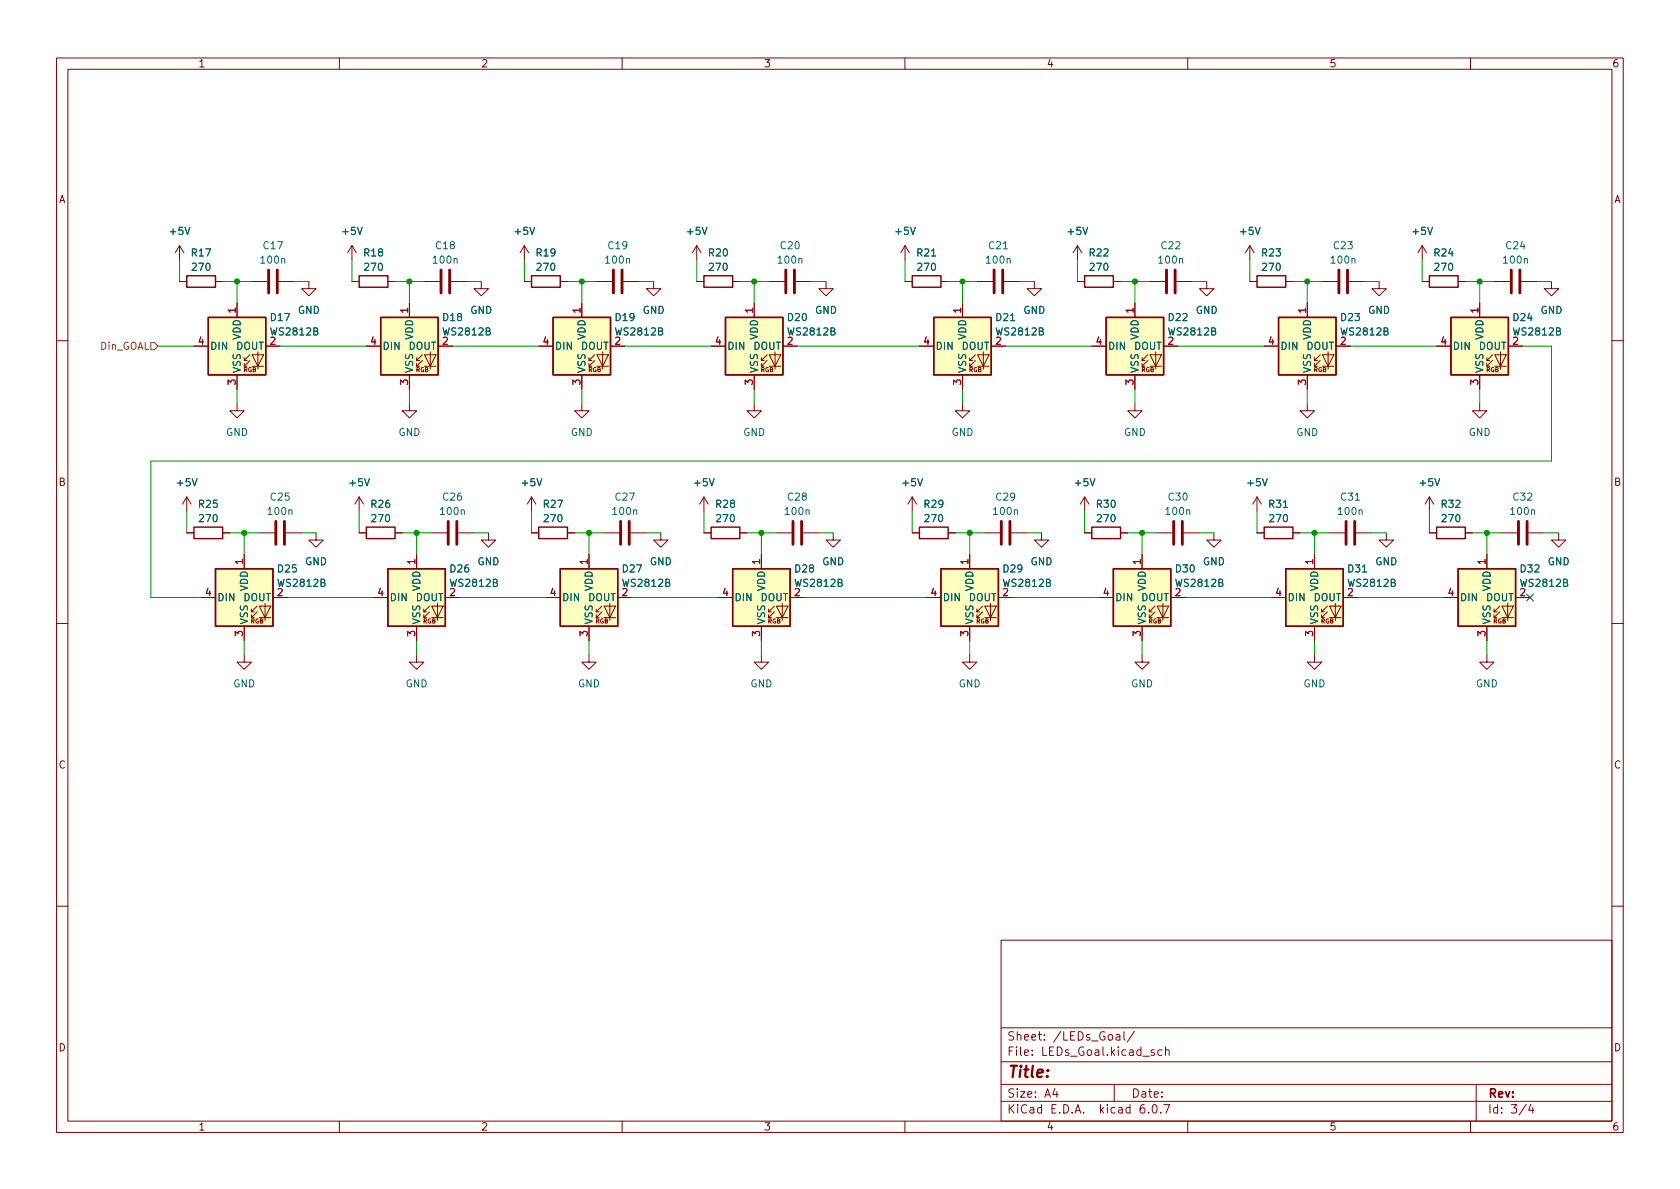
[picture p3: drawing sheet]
<svg xmlns="http://www.w3.org/2000/svg" width="297mm" height="210mm" viewBox="0 0 297 210" stroke-linecap="round" stroke-linejoin="round" font-family="sans-serif">
<g fill="none" stroke="#840000" stroke-width=".18">
<path d="M10 10.2h277v190.1h-277zM12 12.2h273v186.1h-273zM60 10.2v2M110 10.2v2M160 10.2v2M210 10.2v2M260 10.2v2M31.7 49.8h1.3M31.7 43.4l-.7 1.3M31.7 43.4v2.6M31.7 43.4l.8 1.3M38.1 49.8h1.3"/>
<path d="M41.9 53.6v2.5M44.4 49.8h2.8M49.3 49.8h2.8M54.6 49.8v1.2h1.3l-1.3 1.3-1.3-1.3h1.3M62.2 49.8h1.3M62.2 43.4l-.7 1.3M62.2 43.4v2.6M62.2 43.4l.8 1.3M68.6 49.8h1.2M72.4 53.6v2.5M74.9 49.8h2.8M79.8 49.8h2.7"/>
<path d="M85.1 49.8v1.2h1.3l-1.3 1.3-1.3-1.3h1.3M92.7 49.8h1.3M92.7 43.4l-.8 1.3M92.7 43.4v2.6M92.7 43.4l.8 1.3M99.1 49.8h1.2M102.9 53.6v2.5M105.4 49.8h2.8M110.2 49.8h2.8M115.6 49.8v1.2h1.2l-1.2 1.3-1.3-1.3h1.3M123.2 49.8h1.3M123.2 43.4l-.8 1.3"/>
<path d="M123.2 43.4v2.6M123.2 43.4l.8 1.3M129.5 49.8h1.3M133.3 53.6v2.5M135.9 49.8h2.8M140.7 49.8h2.8M146 49.8v1.2h1.3l-1.3 1.3-1.2-1.3h1.2M160 43.4v2.6M160 49.8h1.3M160 43.4l-.7 1.3M160 43.4l.8 1.3M166.4 49.8h1.2"/>
<path d="M170.2 53.6v2.5M172.7 49.8h2.8M177.5 49.8h2.8M182.9 49.8v1.2h1.2l-1.2 1.3-1.3-1.3h1.3M190.5 49.8h1.3M190.5 43.4l-.8 1.3M190.5 43.4v2.6M190.5 43.4l.8 1.3M196.8 49.8h1.3M200.7 53.6v2.5M203.2 49.8h2.8M208 49.8h2.8"/>
<path d="M213.4 49.8v1.2h1.2l-1.2 1.3-1.3-1.3h1.3M221 49.8h1.2M221 43.4l-.8 1.3M221 43.4v2.6M221 43.4l.7 1.3M227.3 49.8h1.3M231.1 53.6v2.5M233.7 49.8h2.8M238.5 49.8h2.8M243.8 49.8v1.2h1.3l-1.3 1.3-1.2-1.3h1.2M251.5 49.8h1.2M251.5 43.4l-.8 1.3"/>
<path d="M251.5 43.4v2.6M251.5 43.4l.7 1.3M257.8 49.8h1.3M261.6 53.6v2.5M264.2 49.8h2.8M269 49.8h2.8M274.3 49.8v1.2h1.3l-1.3 1.3-1.3-1.3h1.3M10 60.2h2M34.3 61.2h2.5M41.9 71.4v1.2h1.3l-1.3 1.3-1.3-1.3h1.3M41.9 66.3v2.5M43.2 63.7h.5"/>
<path d="M44.2 63.7l-1 1.1v-.5M44.2 62.7l-1 1v-.5M44.6 62.7h2l-1 2.1zM44.6 64.8h2M45.6 62.2v3.1M47 61.2h2.5M64.8 61.2h2.5M72.4 71.4v1.2h1.3l-1.3 1.3-1.3-1.3h1.3M72.4 66.3v2.5M73.7 63.7h.5M74.7 63.7l-1 1.1v-.5M74.7 62.7l-1 1v-.5"/>
<path d="M75.1 62.7h2l-1 2.1zM75.1 64.8h2M76.1 62.2v3.1M77.5 61.2h2.5M95.2 61.2h2.6M102.9 71.4v1.2h1.2l-1.2 1.3-1.3-1.3h1.3M102.9 66.3v2.5M104.1 63.7h.5M105.2 63.7l-1.1 1.1v-.5M105.2 62.7l-1.1 1v-.5M105.5 62.7h2.1l-1 2.1zM105.5 64.8h2.1"/>
<path d="M106.6 62.2v3.1M107.9 61.2h2.6M125.7 61.2h2.6M133.3 71.4v1.2h1.3l-1.3 1.3-1.2-1.3h1.2M133.3 66.3v2.5M134.6 63.7h.5M135.6 63.7l-1 1.1v-.5M135.6 62.7l-1 1v-.5M136 62.7h2l-1 2.1zM136 64.8h2M137 62.2v3.1M138.4 61.2h2.6"/>
<path d="M162.6 61.2h2.5M170.2 71.4v1.2h1.2l-1.2 1.3-1.3-1.3h1.3M170.2 66.3v2.5M171.4 63.7h.6M172.5 63.7l-1.1 1.1v-.5M172.5 62.7l-1.1 1v-.5M172.8 62.7h2.1l-1 2.1zM172.8 64.8h2.1M173.9 62.2v3.1M175.3 61.2h2.5M193 61.2h2.6M200.7 71.4v1.2h1.2l-1.2 1.3-1.3-1.3h1.3"/>
<path d="M200.7 66.3v2.5M201.9 63.7h.5M202.9 63.7l-1 1.1v-.5M202.9 62.7l-1 1v-.5M203.3 62.7h2.1l-1.1 2.1zM203.3 64.8h2.1M204.3 62.2v3.1M205.7 61.2h2.6M223.5 61.2h2.6M231.1 71.4v1.2h1.3l-1.3 1.3-1.2-1.3h1.2M231.1 66.3v2.5M232.4 63.7h.5"/>
<path d="M233.4 63.7l-1 1.1v-.5M233.4 62.7l-1 1v-.5M233.8 62.7h2l-1 2.1zM233.8 64.8h2M234.8 62.2v3.1M236.2 61.2h2.6M254 61.2h2.5M261.6 71.4v1.2h1.3l-1.3 1.3-1.3-1.3h1.3M261.6 66.3v2.5M262.9 63.7h.5M263.9 63.7l-1 1.1v-.5M263.9 62.7l-1 1v-.5"/>
<path d="M264.3 62.7h2l-1 2.1zM264.3 64.8h2M265.3 62.2v3.1M266.7 61.2h2.5M285 60.2h2M33 94.2h1.3M33 87.9l-.7 1.2M33 87.9v2.5M33 87.9l.8 1.2M39.4 94.2h1.2M43.2 98v2.6M45.7 94.2h2.8"/>
<path d="M50.5 94.2h2.8M55.9 94.2v1.3h1.2l-1.2 1.3-1.3-1.3h1.3M63.5 94.2h1.3M63.5 87.9l-.8 1.2M63.5 87.9v2.5M63.5 87.9l.8 1.2M69.8 94.2h1.3M73.7 98v2.6M76.2 94.2h2.8M81 94.2h2.8M86.4 94.2v1.3h1.2l-1.2 1.3-1.3-1.3h1.3M94 94.2h1.2"/>
<path d="M94 87.9l-.8 1.2M94 87.9v2.5M94 87.9l.7 1.2M100.3 94.2h1.3M104.1 98v2.6M106.7 94.2h2.8M111.5 94.2h2.8M116.8 94.2v1.3h1.3l-1.3 1.3-1.2-1.3h1.2M124.5 94.2h1.2M124.5 87.9l-.8 1.2M124.5 87.9v2.5M124.5 87.9l.7 1.2"/>
<path d="M130.8 94.2h1.3M134.6 98v2.6M137.2 94.2h2.8M142 94.2h2.8M147.3 94.2v1.3h1.3l-1.3 1.3-1.3-1.3h1.3M161.3 94.2h1.3M161.3 87.9l-.8 1.2M161.3 87.9v2.5M161.3 87.9l.8 1.2M167.6 94.2h1.3M171.4 98v2.6M174 94.2h2.8"/>
<path d="M178.8 94.2h2.8M184.1 94.2v1.3h1.3l-1.3 1.3-1.2-1.3h1.2M191.8 94.2h1.2M191.8 87.9l-.8 1.2M191.8 87.9v2.5M191.8 87.9l.7 1.2M198.1 94.2h1.3M201.9 98v2.6M204.5 94.2h2.8M209.3 94.2h2.8M214.6 94.2v1.3h1.3l-1.3 1.3-1.2-1.3h1.2M222.2 87.9l-.7 1.2"/>
<path d="M222.2 87.9v2.5M222.2 87.9l.8 1.2M222.2 94.2h1.3M228.6 94.2h1.3M232.4 98v2.6M234.9 94.2h2.8M239.8 94.2h2.8M245.1 94.2v1.3h1.3l-1.3 1.3-1.3-1.3h1.3M252.7 94.2h1.3M252.7 87.9l-.7 1.2M252.7 87.9v2.5M252.7 87.9l.8 1.2"/>
<path d="M259.1 94.2h1.2M262.9 98v2.6M265.4 94.2h2.8M270.3 94.2h2.7M275.6 94.2v1.3h1.3l-1.3 1.3-1.3-1.3h1.3M10 110.2h2M35.6 105.7h2.5M43.2 115.8v1.3h1.2l-1.2 1.3-1.3-1.3h1.3M43.2 110.7v2.6M44.4 108.2h.6M45.5 108.2l-1.1 1v-.5M45.5 107.2l-1.1 1v-.5"/>
<path d="M45.8 107.2h2.1l-1 2zM45.8 109.2h2.1M46.9 106.7v3M48.3 105.7h2.5M66 105.7h2.6M73.7 115.8v1.3h1.2l-1.2 1.3-1.3-1.3h1.3M73.7 110.7v2.6M74.9 108.2h.5M75.9 108.2l-1 1v-.5M75.9 107.2l-1 1v-.5M76.3 107.2h2.1l-1.1 2zM76.3 109.2h2.1"/>
<path d="M77.3 106.7v3M78.7 105.7h2.6M96.5 105.7h2.6M104.1 115.8v1.3h1.3l-1.3 1.3-1.2-1.3h1.2M104.1 110.7v2.6M105.4 108.2h.5M106.4 108.2l-1 1v-.5M106.4 107.2l-1 1v-.5M106.8 107.2h2l-1 2zM106.8 109.2h2M107.8 106.7v3M109.2 105.7h2.6"/>
<path d="M127 105.7h2.5M134.6 115.8v1.3h1.3l-1.3 1.3-1.3-1.3h1.3M134.6 110.7v2.6M135.9 108.2h.5M136.9 108.2l-1 1v-.5M136.9 107.2l-1 1v-.5M137.3 107.2h2l-1 2zM137.3 109.2h2M138.3 106.7v3M139.7 105.7h2.5M163.8 105.7h2.6M171.4 115.8v1.3h1.3l-1.3 1.3-1.2-1.3h1.2"/>
<path d="M171.4 110.7v2.6M172.7 108.2h.5M173.7 108.2l-1 1v-.5M173.7 107.2l-1 1v-.5M174.1 107.2h2l-1 2zM174.1 109.2h2M175.1 106.7v3M176.5 105.7h2.6M194.3 105.7h2.5M201.9 115.8v1.3h1.3l-1.3 1.3-1.2-1.3h1.2M201.9 110.7v2.6M203.2 108.2h.5"/>
<path d="M204.2 108.2l-1 1v-.5M204.2 107.2l-1 1v-.5M204.6 107.2h2l-1 2zM204.6 109.2h2M205.6 106.7v3M207 105.7h2.5M224.8 105.7h2.5M232.4 115.8v1.3h1.3l-1.3 1.3-1.3-1.3h1.3M232.4 110.7v2.6M233.7 108.2h.5M234.7 108.2l-1 1v-.5M234.7 107.2l-1 1v-.5"/>
<path d="M235.1 107.2h2l-1 2zM235.1 109.2h2M236.1 106.7v3M237.5 105.7h2.5M255.3 105.7h2.5M262.9 115.8v1.3h1.3l-1.3 1.3-1.3-1.3h1.3M262.9 110.7v2.6M264.2 108.2h.5M265.2 108.2l-1 1v-.5M265.2 107.2l-1 1v-.5M265.6 107.2h2l-1 2zM265.6 109.2h2"/>
<path d="M266.6 106.7v3M268 105.7h2.5M285 110.2h2M10 160.2h2M177 166.3h108v32h-108zM285 160.2h2M60 198.3v2M110 198.3v2M160 198.3v2M177 194.8h108M177 191.8h108M177 187.8h108"/>
<path d="M177 181.8h108M186.5 192.5l-.4 1h1M186.9 193v1M197 191.8v3M197.4 183h.5l.1 .9M198 183.3l-.5 .1a.29 .29 0 0 0-.2 .2 .29 .29 0 0 0 .2 .3h.5M198.7 182.4v1.3l.2 .2M200.6 182.4l-1.3 1.9M202.3 195.3a.59 .59 0 0 0-.7 .7v.5l.1 .3h.4l.3-.1v-.5l-.1-.2-.4-.1-.3 .3M203.1 196.7v.1M203.9 195.4l.2-.1a.81 .81 0 0 1 .6 .7 .81 .81 0 0 1-.3 .8h-.2a.81 .81 0 0 1-.6-.6 .81 .81 0 0 1 .3-.8zM204.1 185.7l-.4-.1-.2 .2 .1 .3 .5 .1v.4h-.6"/>
<path d="M205.2 196.7v.1M205.4 185.7l-.4-.1-.3 .3v.4l.2 .3h.5M205.8 195.3h1l-.7 1.5M206.1 185.8l.2-.2 .3 .1 .1 .9M206.1 185.1v1.5M210 198.3v2M260 198.3v2M261 191.8v6.5M269.9 195.3l-1.3 1.9M270.6 195.3l-.3 1h.9M271 195.8v1"/>
</g>
<g fill="#ffffc2" stroke="#ffffc2" stroke-width=".18">
<path d="M36.8 56.1h10.2v10.2h-10.2z"/>
<path d="M196.8 100.6h10.2v10.1h-10.2z"/>
<path d="M195.6 56.1h10.1v10.2h-10.1z"/>
<path d="M97.8 56.1h10.1v10.2h-10.1z"/>
<path d="M128.3 56.1h10.1v10.2h-10.1z"/>
<path d="M38.1 100.6h10.2v10.1h-10.2z"/>
<path d="M257.8 100.6h10.2v10.1h-10.2z"/>
<path d="M226.1 56.1h10.1v10.2h-10.1z"/>
<path d="M165.1 56.1h10.2v10.2h-10.2z"/>
<path d="M256.5 56.1h10.2v10.2h-10.2z"/>
<path d="M129.5 100.6h10.2v10.1h-10.2z"/>
<path d="M99.1 100.6h10.1v10.1h-10.1z"/>
<path d="M227.3 100.6h10.2v10.1h-10.2z"/>
<path d="M166.4 100.6h10.1v10.1h-10.1z"/>
<path d="M68.6 100.6h10.1v10.1h-10.1z"/>
<path d="M67.3 56.1h10.2v10.2h-10.2z"/>
</g>
<g fill="none" stroke="#840000" stroke-width=".25">
<path d="M33 48.8h5.1v2h-5.1zM36.8 56.1h10.2v10.2h-10.2zM63.5 48.8h5.1v2h-5.1zM67.3 56.1h10.2v10.2h-10.2zM94 48.8h5.1v2h-5.1zM97.8 56.1h10.1v10.2h-10.1zM124.5 48.8h5v2h-5zM128.3 56.1h10.1v10.2h-10.1zM161.3 48.8h5.1v2h-5.1zM165.1 56.1h10.2v10.2h-10.2zM191.8 48.8h5v2h-5zM195.6 56.1h10.1v10.2h-10.1z"/>
<path d="M222.2 48.8h5.1v2h-5.1zM226.1 56.1h10.1v10.2h-10.1zM252.7 48.8h5.1v2h-5.1zM256.5 56.1h10.2v10.2h-10.2zM34.3 93.2h5.1v2h-5.1zM64.8 93.2h5v2h-5zM95.2 93.2h5.1v2h-5.1zM125.7 93.2h5.1v2h-5.1zM162.6 93.2h5v2h-5zM193 93.2h5.1v2h-5.1zM223.5 93.2h5.1v2h-5.1zM254 93.2h5.1v2h-5.1z"/>
<path d="M38.1 100.6h10.2v10.1h-10.2zM68.6 100.6h10.1v10.1h-10.1zM99.1 100.6h10.1v10.1h-10.1zM129.5 100.6h10.2v10.1h-10.2zM166.4 100.6h10.1v10.1h-10.1zM196.8 100.6h10.2v10.1h-10.2zM227.3 100.6h10.2v10.1h-10.2zM257.8 100.6h10.2v10.1h-10.2z"/>
</g>
<g fill="none" stroke="#840000" stroke-width=".51">
<path d="M47.5 47.7v4.1M49 47.7v4.1M78 47.7v4.1M79.5 47.7v4.1M108.5 47.7v4.1M110 47.7v4.1M138.9 47.7v4.1M140.5 47.7v4.1M175.8 47.7v4.1M177.3 47.7v4.1M206.2 47.7v4.1M207.8 47.7v4.1"/>
<path d="M236.7 47.7v4.1M238.3 47.7v4.1M267.2 47.7v4.1M268.7 47.7v4.1M48.8 92.2v4.1M50.3 92.2v4.1M79.2 92.2v4.1M80.8 92.2v4.1M109.7 92.2v4.1M111.3 92.2v4.1M140.2 92.2v4.1M141.7 92.2v4.1"/>
<path d="M177 92.2v4.1M178.6 92.2v4.1M207.5 92.2v4.1M209 92.2v4.1M238 92.2v4.1M239.5 92.2v4.1M268.5 92.2v4.1M270 92.2v4.1"/>
</g>
<path d="M26.7 60.6h.6l.6 .6-.6 .6h-.6z" fill="none" stroke="#725600" stroke-width=".18"/>
<g fill="none" stroke="#009600" stroke-width=".18">
<path d="M31.7 46v3.8M39.4 49.8h5M41.9 49.8v3.8M52.1 49.8h2.5M62.2 46v3.8M69.8 49.8h5.1M72.4 49.8v3.8M82.5 49.8h2.6M92.7 46v3.8M100.3 49.8h5.1M102.9 49.8v3.8M113 49.8h2.6"/>
<path d="M123.2 46v3.8M130.8 49.8h5.1M133.3 49.8v3.8M143.5 49.8h2.5M160 46v3.8M167.6 49.8h5.1M170.2 49.8v3.8M180.3 49.8h2.6M190.5 46v3.8M198.1 49.8h5.1M200.7 49.8v3.8M210.8 49.8h2.6"/>
<path d="M221 46v3.8M228.6 49.8h5.1M231.1 49.8v3.8M241.3 49.8h2.5M251.5 46v3.8M259.1 49.8h5.1M261.6 49.8v3.8M271.8 49.8h2.5M27.9 61.2h6.4M41.9 68.8v2.6M49.5 61.2h15.3M72.4 68.8v2.6"/>
<path d="M80 61.2h15.2M102.9 68.8v2.6M110.5 61.2h15.2M133.3 68.8v2.6M141 61.2h21.6M170.2 68.8v2.6M177.8 61.2h15.2M200.7 68.8v2.6M208.3 61.2h15.2M231.1 68.8v2.6M238.8 61.2h15.2M261.6 68.8v2.6"/>
<path d="M269.2 61.2h5.1v20.3h-247.6v24.2h8.9M33 90.4v3.8M40.6 94.2h5.1M43.2 94.2v3.8M53.3 94.2h2.6M63.5 90.4v3.8M71.1 94.2h5.1M73.7 94.2v3.8M83.8 94.2h2.6M94 90.4v3.8M101.6 94.2h5.1M104.1 94.2v3.8"/>
<path d="M114.3 94.2h2.5M124.5 90.4v3.8M132.1 94.2h5.1M134.6 94.2v3.8M144.8 94.2h2.5M161.3 90.4v3.8M168.9 94.2h5.1M171.4 94.2v3.8M181.6 94.2h2.5M191.8 90.4v3.8M199.4 94.2h5.1M201.9 94.2v3.8"/>
<path d="M212.1 94.2h2.5M222.2 90.4v3.8M229.9 94.2h5M232.4 94.2v3.8M242.6 94.2h2.5M252.7 90.4v3.8M260.3 94.2h5.1M262.9 94.2v3.8M273 94.2h2.6M43.2 113.3v2.5M50.8 105.7h15.2M73.7 113.3v2.5"/>
<path d="M81.3 105.7h15.2M104.1 113.3v2.5M111.8 105.7h15.2M134.6 113.3v2.5M142.2 105.7h21.6M171.4 113.3v2.5M179.1 105.7h15.2M201.9 113.3v2.5M209.5 105.7h15.3M232.4 113.3v2.5M240 105.7h15.3M262.9 113.3v2.5"/>
</g>
<path d="M269.9 105l1.2 1.3M271.1 105l-1.2 1.3" fill="none" stroke="#000084" stroke-width=".18"/>
<g fill="#009600" stroke="#009600" stroke-width=".18">
<circle cx="262.9" cy="94.2" r=".46"/>
<circle cx="231.1" cy="49.8" r=".46"/>
<circle cx="261.6" cy="49.8" r=".46"/>
<circle cx="170.2" cy="49.8" r=".46"/>
<circle cx="171.4" cy="94.2" r=".46"/>
<circle cx="43.2" cy="94.2" r=".46"/>
<circle cx="41.9" cy="49.8" r=".46"/>
<circle cx="134.6" cy="94.2" r=".46"/>
<circle cx="133.3" cy="49.8" r=".46"/>
<circle cx="104.1" cy="94.2" r=".46"/>
<circle cx="73.7" cy="94.2" r=".46"/>
<circle cx="72.4" cy="49.8" r=".46"/>
<circle cx="102.9" cy="49.8" r=".46"/>
<circle cx="232.4" cy="94.2" r=".46"/>
<circle cx="201.9" cy="94.2" r=".46"/>
<circle cx="200.7" cy="49.8" r=".46"/>
</g>
<text font-size="2.8" fill="#840000" x="178" y="190.6">Title:</text>
<g font-size="2.1" fill="#840000">
<text x="178" y="184">Sheet: /LEDs_Goal/</text>
<text x="178" y="186.7">File: LEDs_Goal.kicad_sch</text>
<text x="178" y="196.9">KiCad E.D.A. kicad 6.0.7</text>
<text x="178" y="194.1">Size: A4</text>
<text x="200" y="194.1">Date:</text>
<text x="263" y="194.1">Rev:</text>
<text x="263" y="196.9">Id: 3/4</text>
</g>
<g font-size="1.8" fill="#840000">
<text x="35" y="11.9">1</text>
<text x="85" y="11.9">2</text>
<text x="135" y="11.9">3</text>
<text x="185" y="11.9">4</text>
<text x="235" y="11.9">5</text>
<text x="285" y="11.9">6</text>
<text x="10.3" y="35.9">A</text>
<text x="285.3" y="35.9">A</text>
<text x="10.3" y="85.9">B</text>
<text x="285.3" y="85.9">B</text>
<text x="10.3" y="135.9">C</text>
<text x="285.3" y="135.9">C</text>
<text x="10.3" y="185.9">D</text>
<text x="285.3" y="185.9">D</text>
<text x="35" y="199.9">1</text>
<text x="85" y="199.9">2</text>
<text x="135" y="199.9">3</text>
<text x="185" y="199.9">4</text>
<text x="235" y="199.9">5</text>
<text x="285" y="199.9">6</text>
</g>
<g font-size="1.8" fill="#006464">
<text x="30.2" y="41.5">+5V</text>
<text x="60.6" y="41.5">+5V</text>
<text x="91.1" y="41.5">+5V</text>
<text x="121.6" y="41.5">+5V</text>
<text x="158.4" y="41.5">+5V</text>
<text x="188.9" y="41.5">+5V</text>
<text x="219.4" y="41.5">+5V</text>
<text x="249.9" y="41.5">+5V</text>
<text x="33.9" y="45.3">R17</text>
<text x="34.1" y="47.9">270</text>
<text x="46.2" y="46.6">100n</text>
<text x="46.6" y="44.1">C17</text>
<text x="64.4" y="45.3">R18</text>
<text x="64.6" y="47.9">270</text>
<text x="76.7" y="46.6">100n</text>
<text x="77.1" y="44.1">C18</text>
<text x="94.9" y="45.3">R19</text>
<text x="95" y="47.9">270</text>
<text x="107.2" y="46.6">100n</text>
<text x="107.6" y="44.1">C19</text>
<text x="125.4" y="45.3">R20</text>
<text x="125.5" y="47.9">270</text>
<text x="137.7" y="46.6">100n</text>
<text x="138.1" y="44.1">C20</text>
<text x="162.2" y="45.3">R21</text>
<text x="162.4" y="47.9">270</text>
<text x="174.5" y="46.6">100n</text>
<text x="174.9" y="44.1">C21</text>
<text x="192.7" y="45.3">R22</text>
<text x="192.8" y="47.9">270</text>
<text x="205" y="46.6">100n</text>
<text x="205.4" y="44.1">C22</text>
<text x="223.2" y="45.3">R23</text>
<text x="223.3" y="47.9">270</text>
<text x="235.5" y="46.6">100n</text>
<text x="235.9" y="44.1">C23</text>
<text x="253.6" y="45.3">R24</text>
<text x="253.8" y="47.9">270</text>
<text x="266" y="46.6">100n</text>
<text x="266.3" y="44.1">C24</text>
<text x="47.9" y="56.8">D17</text>
<text x="48" y="59.3">WS2812B</text>
<text x="52.6" y="55.5">GND</text>
<text x="78.4" y="56.8">D18</text>
<text x="78.5" y="59.3">WS2812B</text>
<text x="83.1" y="55.5">GND</text>
<text x="108.9" y="56.8">D19</text>
<text x="109" y="59.3">WS2812B</text>
<text x="113.6" y="55.5">GND</text>
<text x="139.3" y="56.8">D20</text>
<text x="139.5" y="59.3">WS2812B</text>
<text x="144.1" y="55.5">GND</text>
<text x="176.2" y="56.8">D21</text>
<text x="176.3" y="59.3">WS2812B</text>
<text x="180.9" y="55.5">GND</text>
<text x="206.7" y="56.8">D22</text>
<text x="206.8" y="59.3">WS2812B</text>
<text x="211.4" y="55.5">GND</text>
<text x="237.1" y="56.8">D23</text>
<text x="237.3" y="59.3">WS2812B</text>
<text x="241.9" y="55.5">GND</text>
<text x="267.6" y="56.8">D24</text>
<text x="267.7" y="59.3">WS2812B</text>
<text x="272.4" y="55.5">GND</text>
<text x="37.1" y="61.8">DIN</text>
<text x="41.7" y="61.8">DOUT</text>
<text x="42.5" y="60.1" transform="rotate(-90 42.5 60.1)">VDD</text>
<text x="67.6" y="61.8">DIN</text>
<text x="72.2" y="61.8">DOUT</text>
<text x="73" y="60.1" transform="rotate(-90 73 60.1)">VDD</text>
<text x="98" y="61.8">DIN</text>
<text x="102.7" y="61.8">DOUT</text>
<text x="103.5" y="60.1" transform="rotate(-90 103.5 60.1)">VDD</text>
<text x="128.5" y="61.8">DIN</text>
<text x="133.2" y="61.8">DOUT</text>
<text x="134" y="60.1" transform="rotate(-90 134 60.1)">VDD</text>
<text x="165.4" y="61.8">DIN</text>
<text x="170" y="61.8">DOUT</text>
<text x="170.8" y="60.1" transform="rotate(-90 170.8 60.1)">VDD</text>
<text x="195.8" y="61.8">DIN</text>
<text x="200.5" y="61.8">DOUT</text>
<text x="201.3" y="60.1" transform="rotate(-90 201.3 60.1)">VDD</text>
<text x="226.3" y="61.8">DIN</text>
<text x="231" y="61.8">DOUT</text>
<text x="231.8" y="60.1" transform="rotate(-90 231.8 60.1)">VDD</text>
<text x="256.8" y="61.8">DIN</text>
<text x="261.4" y="61.8">DOUT</text>
<text x="262.3" y="60.1" transform="rotate(-90 262.3 60.1)">VDD</text>
<text x="42.5" y="66" transform="rotate(-90 42.5 66)">VSS</text>
<text x="73" y="66" transform="rotate(-90 73 66)">VSS</text>
<text x="103.5" y="66" transform="rotate(-90 103.5 66)">VSS</text>
<text x="134" y="66" transform="rotate(-90 134 66)">VSS</text>
<text x="170.8" y="66" transform="rotate(-90 170.8 66)">VSS</text>
<text x="201.3" y="66" transform="rotate(-90 201.3 66)">VSS</text>
<text x="231.8" y="66" transform="rotate(-90 231.8 66)">VSS</text>
<text x="262.3" y="66" transform="rotate(-90 262.3 66)">VSS</text>
<text x="39.9" y="77.1">GND</text>
<text x="70.4" y="77.1">GND</text>
<text x="100.9" y="77.1">GND</text>
<text x="131.4" y="77.1">GND</text>
<text x="168.2" y="77.1">GND</text>
<text x="198.7" y="77.1">GND</text>
<text x="229.2" y="77.1">GND</text>
<text x="259.7" y="77.1">GND</text>
<text x="31.4" y="86">+5V</text>
<text x="35.2" y="89.8">R25</text>
<text x="47.9" y="88.5">C25</text>
<text x="61.9" y="86">+5V</text>
<text x="65.7" y="89.8">R26</text>
<text x="78.4" y="88.5">C26</text>
<text x="92.4" y="86">+5V</text>
<text x="96.2" y="89.8">R27</text>
<text x="108.9" y="88.5">C27</text>
<text x="122.9" y="86">+5V</text>
<text x="126.6" y="89.8">R28</text>
<text x="139.3" y="88.5">C28</text>
<text x="159.7" y="86">+5V</text>
<text x="163.5" y="89.8">R29</text>
<text x="176.2" y="88.5">C29</text>
<text x="190.2" y="86">+5V</text>
<text x="194" y="89.8">R30</text>
<text x="206.7" y="88.5">C30</text>
<text x="220.7" y="86">+5V</text>
<text x="224.4" y="89.8">R31</text>
<text x="237.1" y="88.5">C31</text>
<text x="251.1" y="86">+5V</text>
<text x="254.9" y="89.8">R32</text>
<text x="267.6" y="88.5">C32</text>
<text x="35.4" y="92.3">270</text>
<text x="47.5" y="91.1">100n</text>
<text x="65.8" y="92.3">270</text>
<text x="78" y="91.1">100n</text>
<text x="96.3" y="92.3">270</text>
<text x="108.5" y="91.1">100n</text>
<text x="126.8" y="92.3">270</text>
<text x="139" y="91.1">100n</text>
<text x="163.6" y="92.3">270</text>
<text x="175.8" y="91.1">100n</text>
<text x="194.1" y="92.3">270</text>
<text x="206.3" y="91.1">100n</text>
<text x="224.6" y="92.3">270</text>
<text x="236.7" y="91.1">100n</text>
<text x="255.1" y="92.3">270</text>
<text x="267.2" y="91.1">100n</text>
<text x="49.2" y="101.2">D25</text>
<text x="53.9" y="99.9">GND</text>
<text x="79.7" y="101.2">D26</text>
<text x="84.4" y="99.9">GND</text>
<text x="110.1" y="101.2">D27</text>
<text x="114.9" y="99.9">GND</text>
<text x="140.6" y="101.2">D28</text>
<text x="145.4" y="99.9">GND</text>
<text x="177.4" y="101.2">D29</text>
<text x="182.2" y="99.9">GND</text>
<text x="207.9" y="101.2">D30</text>
<text x="212.7" y="99.9">GND</text>
<text x="238.4" y="101.2">D31</text>
<text x="243.1" y="99.9">GND</text>
<text x="268.9" y="101.2">D32</text>
<text x="273.6" y="99.9">GND</text>
<text x="38.4" y="106.3">DIN</text>
<text x="43" y="106.3">DOUT</text>
<text x="43.8" y="104.6" transform="rotate(-90 43.8 104.6)">VDD</text>
<text x="49.3" y="103.8">WS2812B</text>
<text x="68.8" y="106.3">DIN</text>
<text x="73.5" y="106.3">DOUT</text>
<text x="74.3" y="104.6" transform="rotate(-90 74.3 104.6)">VDD</text>
<text x="79.8" y="103.8">WS2812B</text>
<text x="99.3" y="106.3">DIN</text>
<text x="104" y="106.3">DOUT</text>
<text x="104.8" y="104.6" transform="rotate(-90 104.8 104.6)">VDD</text>
<text x="110.3" y="103.8">WS2812B</text>
<text x="129.8" y="106.3">DIN</text>
<text x="134.4" y="106.3">DOUT</text>
<text x="135.3" y="104.6" transform="rotate(-90 135.3 104.6)">VDD</text>
<text x="140.7" y="103.8">WS2812B</text>
<text x="166.6" y="106.3">DIN</text>
<text x="171.3" y="106.3">DOUT</text>
<text x="172.1" y="104.6" transform="rotate(-90 172.1 104.6)">VDD</text>
<text x="177.6" y="103.8">WS2812B</text>
<text x="197.1" y="106.3">DIN</text>
<text x="201.7" y="106.3">DOUT</text>
<text x="202.6" y="104.6" transform="rotate(-90 202.6 104.6)">VDD</text>
<text x="208.1" y="103.8">WS2812B</text>
<text x="227.6" y="106.3">DIN</text>
<text x="232.2" y="106.3">DOUT</text>
<text x="233" y="104.6" transform="rotate(-90 233 104.6)">VDD</text>
<text x="238.5" y="103.8">WS2812B</text>
<text x="258.1" y="106.3">DIN</text>
<text x="262.7" y="106.3">DOUT</text>
<text x="263.5" y="104.6" transform="rotate(-90 263.5 104.6)">VDD</text>
<text x="269" y="103.8">WS2812B</text>
<text x="43.8" y="110.5" transform="rotate(-90 43.8 110.5)">VSS</text>
<text x="74.3" y="110.5" transform="rotate(-90 74.3 110.5)">VSS</text>
<text x="104.8" y="110.5" transform="rotate(-90 104.8 110.5)">VSS</text>
<text x="135.3" y="110.5" transform="rotate(-90 135.3 110.5)">VSS</text>
<text x="172.1" y="110.5" transform="rotate(-90 172.1 110.5)">VSS</text>
<text x="202.6" y="110.5" transform="rotate(-90 202.6 110.5)">VSS</text>
<text x="233" y="110.5" transform="rotate(-90 233 110.5)">VSS</text>
<text x="263.5" y="110.5" transform="rotate(-90 263.5 110.5)">VSS</text>
<text x="41.2" y="121.5">GND</text>
<text x="71.7" y="121.5">GND</text>
<text x="102.2" y="121.5">GND</text>
<text x="132.7" y="121.5">GND</text>
<text x="169.5" y="121.5">GND</text>
<text x="200" y="121.5">GND</text>
<text x="230.4" y="121.5">GND</text>
<text x="260.9" y="121.5">GND</text>
</g>
<g font-size="1.8" fill="#a90000">
<text x="41.7" y="55.4" transform="rotate(-90 41.7 55.4)">1</text>
<text x="72.1" y="55.4" transform="rotate(-90 72.1 55.4)">1</text>
<text x="102.6" y="55.4" transform="rotate(-90 102.6 55.4)">1</text>
<text x="133.1" y="55.4" transform="rotate(-90 133.1 55.4)">1</text>
<text x="169.9" y="55.4" transform="rotate(-90 169.9 55.4)">1</text>
<text x="200.4" y="55.4" transform="rotate(-90 200.4 55.4)">1</text>
<text x="230.9" y="55.4" transform="rotate(-90 230.9 55.4)">1</text>
<text x="261.4" y="55.4" transform="rotate(-90 261.4 55.4)">1</text>
<text x="35.1" y="61">4</text>
<text x="47.8" y="61">2</text>
<text x="65.5" y="61">4</text>
<text x="78.2" y="61">2</text>
<text x="96" y="61">4</text>
<text x="108.7" y="61">2</text>
<text x="126.5" y="61">4</text>
<text x="139.2" y="61">2</text>
<text x="163.3" y="61">4</text>
<text x="176" y="61">2</text>
<text x="193.8" y="61">4</text>
<text x="206.5" y="61">2</text>
<text x="224.3" y="61">4</text>
<text x="237" y="61">2</text>
<text x="254.8" y="61">4</text>
<text x="267.5" y="61">2</text>
<text x="41.7" y="68.1" transform="rotate(-90 41.7 68.1)">3</text>
<text x="72.1" y="68.1" transform="rotate(-90 72.1 68.1)">3</text>
<text x="102.6" y="68.1" transform="rotate(-90 102.6 68.1)">3</text>
<text x="133.1" y="68.1" transform="rotate(-90 133.1 68.1)">3</text>
<text x="169.9" y="68.1" transform="rotate(-90 169.9 68.1)">3</text>
<text x="200.4" y="68.1" transform="rotate(-90 200.4 68.1)">3</text>
<text x="230.9" y="68.1" transform="rotate(-90 230.9 68.1)">3</text>
<text x="261.4" y="68.1" transform="rotate(-90 261.4 68.1)">3</text>
<text x="42.9" y="99.8" transform="rotate(-90 42.9 99.8)">1</text>
<text x="73.4" y="99.8" transform="rotate(-90 73.4 99.8)">1</text>
<text x="103.9" y="99.8" transform="rotate(-90 103.9 99.8)">1</text>
<text x="134.4" y="99.8" transform="rotate(-90 134.4 99.8)">1</text>
<text x="171.2" y="99.8" transform="rotate(-90 171.2 99.8)">1</text>
<text x="201.7" y="99.8" transform="rotate(-90 201.7 99.8)">1</text>
<text x="232.2" y="99.8" transform="rotate(-90 232.2 99.8)">1</text>
<text x="262.6" y="99.8" transform="rotate(-90 262.6 99.8)">1</text>
<text x="36.3" y="105.4">4</text>
<text x="49" y="105.4">2</text>
<text x="66.8" y="105.4">4</text>
<text x="79.5" y="105.4">2</text>
<text x="97.3" y="105.4">4</text>
<text x="110" y="105.4">2</text>
<text x="127.8" y="105.4">4</text>
<text x="140.5" y="105.4">2</text>
<text x="164.6" y="105.4">4</text>
<text x="177.3" y="105.4">2</text>
<text x="195.1" y="105.4">4</text>
<text x="207.8" y="105.4">2</text>
<text x="225.6" y="105.4">4</text>
<text x="238.3" y="105.4">2</text>
<text x="256" y="105.4">4</text>
<text x="268.7" y="105.4">2</text>
<text x="42.9" y="112.5" transform="rotate(-90 42.9 112.5)">3</text>
<text x="73.4" y="112.5" transform="rotate(-90 73.4 112.5)">3</text>
<text x="103.9" y="112.5" transform="rotate(-90 103.9 112.5)">3</text>
<text x="134.4" y="112.5" transform="rotate(-90 134.4 112.5)">3</text>
<text x="171.2" y="112.5" transform="rotate(-90 171.2 112.5)">3</text>
<text x="201.7" y="112.5" transform="rotate(-90 201.7 112.5)">3</text>
<text x="232.2" y="112.5" transform="rotate(-90 232.2 112.5)">3</text>
<text x="262.6" y="112.5" transform="rotate(-90 262.6 112.5)">3</text>
</g>
<text font-size="1.8" fill="#725600" x="17.5" y="61.8">Din_GOAL</text>
<g font-size="1.1" fill="#840000">
<text x="43" y="65.8">RGB</text>
<text x="73.5" y="65.8">RGB</text>
<text x="104" y="65.8">RGB</text>
<text x="134.5" y="65.8">RGB</text>
<text x="171.3" y="65.8">RGB</text>
<text x="201.8" y="65.8">RGB</text>
<text x="232.2" y="65.8">RGB</text>
<text x="262.7" y="65.8">RGB</text>
<text x="44.3" y="110.2">RGB</text>
<text x="74.8" y="110.2">RGB</text>
<text x="105.2" y="110.2">RGB</text>
<text x="135.7" y="110.2">RGB</text>
<text x="172.6" y="110.2">RGB</text>
<text x="203" y="110.2">RGB</text>
<text x="233.5" y="110.2">RGB</text>
<text x="264" y="110.2">RGB</text>
</g>
</svg>
